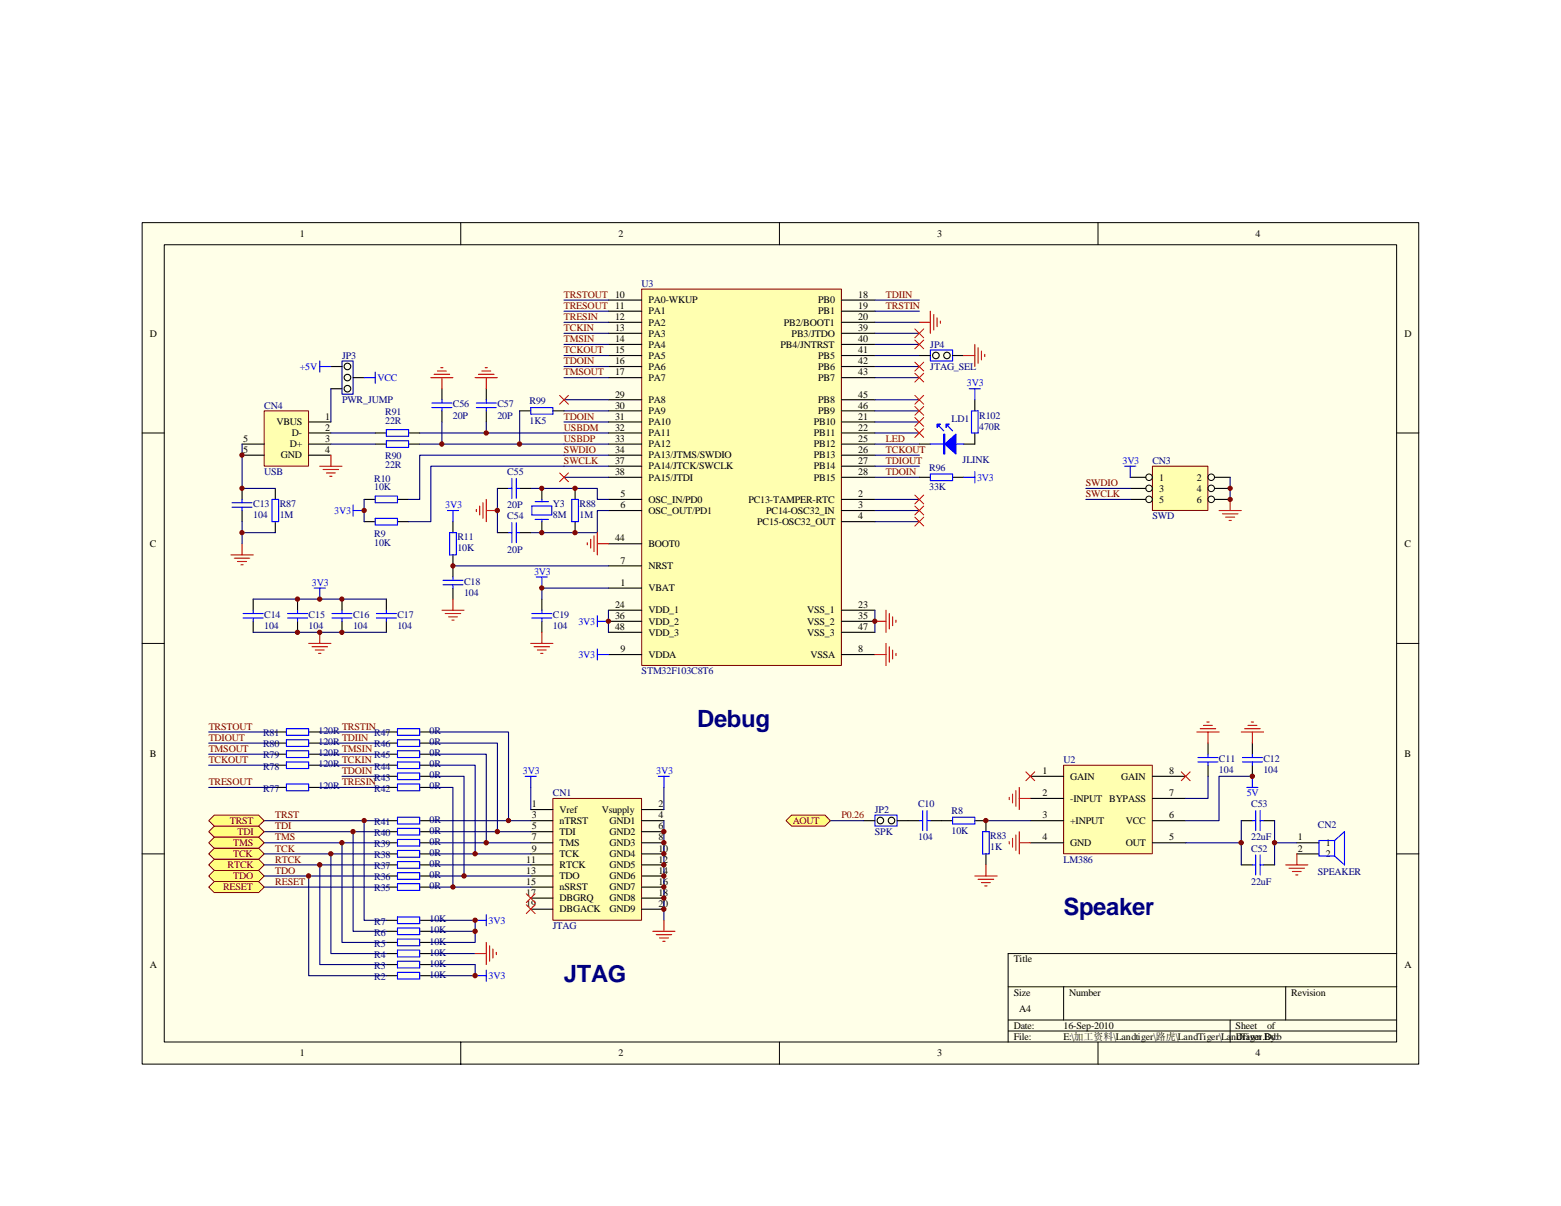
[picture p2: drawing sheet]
<svg xmlns="http://www.w3.org/2000/svg" width="279mm" height="216mm" viewBox="0 0 279 216" stroke-linecap="round" stroke-linejoin="round" font-family="sans-serif">
<path d="M25.4 39.9h228.5v150.6h-228.5z" fill="#ffffe8"/>
<g fill="none" stroke="#000" stroke-width=".18">
<path d="M25.4 39.9h228.5v150.6h-228.5zM82.5 39.9v3.9M139.5 39.9v3.9M196.5 39.9v3.9M29.4 43.8h220.6v142.7h-220.6zM25.4 77.5h4M250 77.5h4M25.4 115.2h4M250 115.2h4M25.4 152.9h4M250 152.9h4M180.4 176.7h69.6"/>
<path d="M190.4 176.7v5.9M230.1 176.7v5.9M250 170.7h-69.6v15.9M82.5 186.6v3.9M139.5 186.6v3.9M180.4 182.6h69.6M180.4 184.6h69.6M196.5 186.6v3.9M220.2 182.6v4"/>
</g>
<path d="M114.9 51.8h35.7v67.3h-35.7z" fill="#ffffb0"/>
<path d="M114.9 51.8h35.7v67.3h-35.7z" fill="none" stroke="#800000" stroke-width=".18"/>
<g fill="none" stroke="#000" stroke-width=".2">
<path d="M108.9 53.7h6M108.9 55.7h6M108.9 57.7h6M108.9 59.7h6M150.6 53.7h6M150.6 55.7h6M150.6 57.7h6M150.6 59.7h6M67.2 77.5h2M67.2 79.5h2M73.1 77.5h2M73.1 79.5h2"/>
<path d="M108.9 61.7h6M108.9 63.6h6M108.9 65.6h6M108.9 67.6h6M108.9 71.6h6M108.9 73.6h6M108.9 75.5h6M108.9 77.5h6M108.9 79.5h6M150.6 61.7h6M150.6 63.6h6M150.6 65.6h6"/>
<path d="M150.6 67.6h6M150.6 71.6h6M150.6 73.6h6M150.6 75.5h6M150.6 77.5h6M150.6 79.5h6M81.1 93.4v2M81.1 99.3v4M89 87.4h2M89 95.4h2M93 87.4h2M93 95.4h2"/>
<path d="M97 87.4v2M97 93.4v2M102.9 87.4v2M102.9 93.4v2M108.9 97.3h6M108.9 89.4h6M108.9 91.4h6M108.9 81.5h6M108.9 83.5h6M108.9 85.4h6M150.6 89.4h6M150.6 91.4h6"/>
<path d="M150.6 81.5h6M150.6 83.5h6M150.6 85.4h6M150.6 93.4h6M45.3 107.3v1.9M45.3 111.2v2M53.3 107.3v1.9M53.3 111.2v2M61.2 107.3v1.9M61.2 111.2v2M69.2 107.3v1.9M69.2 111.2v2"/>
<path d="M81.1 105.3v2M97 107.3v1.9M97 111.2v2M108.9 101.3h6M108.9 105.3h6M108.9 109.2h6M108.9 111.2h6M108.9 113.2h6M108.9 117.2h6M150.6 109.2h6M150.6 111.2h6M150.6 113.2h6"/>
<path d="M150.6 117.2h6"/>
</g>
<g fill="none" stroke="#f00" stroke-width=".2">
<path d="M164.6 57.7h1.9M166.5 55.7v4M167.1 56.3v2.8M167.7 56.9v1.6M168.3 57.5v.4M85.3 91.2v.4M85.9 90.6v1.6M86.4 90v2.8M87 91.4h2M87 89.4v4M105.1 97.2v.3M105.7 96.5v1.6"/>
<path d="M106.3 95.9v2.8M106.9 97.3h2M106.9 95.4v3.9M55.2 115.2h4M55.8 115.8h2.8M56.4 116.4h1.6M57 117h.4M57.2 113.2v2M79.1 109.2h4M79.7 109.8h2.8M80.3 110.4h1.6M80.9 111h.4"/>
<path d="M81.1 107.3v1.9M95 115.2h4M95.6 115.8h2.8M96.2 116.4h1.6M96.8 117h.4M97 113.2v2M156.6 111.2h2M156.6 117.2h2M158.6 109.2v4M158.6 115.2v3.9M159.2 109.8v2.8M159.2 115.8v2.8"/>
<path d="M159.8 110.4v1.6M159.8 116.4v1.6M160.4 111v.4M160.4 117v.4"/>
</g>
<g fill="none" stroke="#000080" stroke-width=".2">
<path d="M100.9 57.7h8M100.9 59.7h8M100.9 55.7h8M100.9 53.7h8M156.6 57.7h8M156.6 59.7h8M156.6 55.7h8M156.6 53.7h8M100.9 61.7h8M100.9 63.6h8M100.9 65.6h8M100.9 67.6h8"/>
<path d="M100.9 71.6h8M100.9 73.6h8M100.9 75.5h8M100.9 77.5h8M100.9 79.5h8M156.6 61.7h8M156.6 63.6h8M156.6 65.6h8M156.6 67.6h8M156.6 71.6h8M156.6 73.6h8M156.6 75.5h8"/>
<path d="M156.6 77.5h8M156.6 79.5h8M89 87.4v8M95 87.4h11.9v2h2M100.9 81.5h8M100.9 83.5h8M100.9 85.4h8M108.9 91.4h-2v4h-11.9M156.6 81.5h8M156.6 83.5h8M156.6 85.4h8M45.3 107.3h23.9"/>
<path d="M45.3 113.2h23.9M81.1 101.3h27.8M108.9 105.3h-11.9v2M108.9 109.2v4M156.6 109.2v4"/>
</g>
<g fill="none" stroke="#00f" stroke-width=".2">
<path d="M69.2 76.9h3.9v1.2h-3.9zM69.2 78.9h3.9v1.2h-3.9zM80.1 91.4h2M80.5 95.4h1.2v3.9h-1.2zM81.1 91.4v2M91 87.4h.6M91 95.4h.6M91.6 85.6v3.6M91.6 93.6v3.6M92.4 87.4h.6M92.4 95.4h.6M92.4 85.6v3.6"/>
<path d="M92.4 93.6v3.6M95.2 90.6h3.6v1.6h-3.6zM95.8 89.8h2.4M95.8 93h2.4M97 89.4v.4M97 93v.4M102.3 89.4h1.2v4h-1.2zM43.5 110.6h3.6M43.5 109.8h3.6M45.3 109.2v.6M45.3 110.6v.6M51.5 110.6h3.6"/>
<path d="M51.5 109.8h3.6M53.3 109.2v.6M53.3 110.6v.6M56.2 105.3h2M57.2 105.3v2M59.4 110.6h3.6M59.4 109.8h3.6M61.2 109.2v.6M61.2 110.6v.6M67.4 110.6h3.6M67.4 109.8h3.6M69.2 109.2v.6"/>
<path d="M69.2 110.6v.6M79.3 104.7h3.6M79.3 103.9h3.6M81.1 103.3v.6M81.1 104.7v.6M95.2 110.6h3.6M95.2 109.8h3.6M96 103.3h2M97 103.3v2M97 109.2v.6M97 110.6v.6M106.9 111.2h2"/>
<path d="M106.9 117.2h2M106.9 110.2v2M106.9 116.2v2"/>
</g>
<path d="M47.3 73.6h7.9v9.8h-7.9z" fill="#ffffb0"/>
<path d="M47.3 73.6h7.9v9.8h-7.9z" fill="none" stroke="#800000" stroke-width=".18"/>
<g fill="none" stroke="#000" stroke-width=".2">
<path d="M43.3 79.5h4M55.2 75.5h4M55.2 77.5h4M55.2 79.5h4M79.1 69.6v2M79.1 73.6v1.9M87 69.6v2M87 73.6v1.9M93 73.6h2M99 73.6h1.9M164.6 79.5h1.9M174.5 77.5v2h-2"/>
<path d="M174.5 71.6v2M43.3 81.5h4M43.3 87.4v2M43.3 91.4v2M49.3 87.4v2M49.3 93.4v2M55.2 81.5h4"/>
</g>
<g fill="none" stroke="#00f" stroke-width=".2">
<path d="M77.3 73h3.6M77.3 72.2h3.6M79.1 71.6v.6M79.1 73v.6M85.3 73h3.5M85.3 72.2h3.5M87 71.6v.6M87 73v.6M95 73h4v1.1h-4zM166.5 79.5h6M168.1 76.3l.8 .8M169.7 76.3l.8 .8"/>
<path d="M173.5 69.6h2M173.9 73.6h1.2v3.9h-1.2zM174.5 69.6v2M41.5 90.8h3.6M41.5 90h3.6M43.3 89.4v.6M43.3 90.8v.6M48.7 89.4h1.2v4h-1.2z"/>
</g>
<g fill="none" stroke="#f00" stroke-width=".2">
<path d="M77.1 67.6h4M77.7 67h2.8M78.3 66.4h1.6M78.9 65.8h.4M79.1 67.6v2M85 67.6h4M85.6 67h2.8M86.3 66.4h1.5M86.8 65.8h.4M87 67.6v2M41.3 99.3h4M41.9 99.9h2.8"/>
<path d="M43.3 97.3v2M57.2 83.5h4M57.8 84.1h2.8M58.4 84.7h1.6M59 85.3h.4M59.2 81.5v2M42.5 100.5h1.6M43.1 101.1h.4"/>
</g>
<path d="M43.3 79.5v7.9h6M59.2 77.5h8M59.2 79.5h8M75.1 77.5h25.8M75.1 79.5h25.8M79.1 75.5v4M87 75.5v2M93 73.6v5.9M43.3 93.4v3.9M43.3 95.4h6" fill="none" stroke="#000080" stroke-width=".2"/>
<g fill="#00f" stroke="#00f" stroke-width=".2">
<path d="M169.1 79.5l2-1.8v3.6z"/>
<path d="M167.7 75.9h.6l-.6 .6z"/>
<path d="M169.3 75.9h.6l-.6 .6z"/>
<path d="M168.9 77.7h.2v3.6h-.2z" fill-rule="evenodd"/>
</g>
<g fill="#ffffe8" stroke="#000" stroke-width=".2">
<circle cx="167.5" cy="63.6" r=".59"/>
<circle cx="169.5" cy="63.6" r=".58"/>
</g>
<path d="M57.2 65.6h2M57.2 64.6v2M65.2 67.6h2M67.2 66.6v2M166.5 62.7h4v1.9h-4zM63.2 90.4v2M63.2 91.4h2M67.2 88.8h3.9v1.2h-3.9zM67.2 92.8h3.9v1.2h-3.9zM166.5 84.9h4v1.1h-4zM172.5 85.4h2M174.5 84.5v1.9" fill="none" stroke="#00f" stroke-width=".2"/>
<g fill="none" stroke="#000" stroke-width=".2">
<path d="M59.2 65.6h2M59.2 69.6h2M63.2 67.6h2M164.6 63.6h1.9M170.5 63.6h2M65.2 89.4h2M65.2 93.4h2M71.1 89.4h2M71.1 93.4h2M164.6 85.4h1.9M170.5 85.4h2"/>
<circle cx="62.2" cy="65.6" r=".59"/>
<circle cx="62.2" cy="67.6" r=".59"/>
<circle cx="62.2" cy="69.6" r=".59"/>
</g>
<path d="M172.5 63.6h2M174.5 61.7v3.9M175.1 62.3v2.7M175.7 62.8v1.6M176.3 63.4v.4" fill="none" stroke="#f00" stroke-width=".2"/>
<path d="M61.2 64.6h2v6h-2z" fill="none" stroke="#0000bf" stroke-width=".2"/>
<path d="M59.2 69.6v5.9M65.2 89.4v4M100.9 81.5h-25.8v7.9h-2M100.9 83.5h-23.8v9.9h-4M156.6 89.4h8M156.6 91.4h8M156.6 93.4h8" fill="none" stroke="#000080" stroke-width=".2"/>
<g fill="none" stroke="#f00" stroke-width=".18">
<path d="M163.7 58.9l1.6 1.6M165.3 58.9l-1.6 1.6M100.2 70.8l1.5 1.6M101.7 70.8l-1.5 1.6M163.7 60.9l1.6 1.5M163.7 64.8l1.6 1.6M163.7 66.8l1.6 1.6M163.7 70.8l1.6 1.6M163.7 72.8l1.6 1.5M163.7 74.7l1.6 1.6M163.7 76.7l1.6 1.6M165.3 60.9l-1.6 1.5"/>
<path d="M165.3 64.8l-1.6 1.6M165.3 66.8l-1.6 1.6M165.3 70.8l-1.6 1.6M165.3 72.8l-1.6 1.5M165.3 74.7l-1.6 1.6M165.3 76.7l-1.6 1.6M100.2 84.7l1.5 1.5M101.7 84.7l-1.5 1.5M163.7 88.6l1.6 1.6M163.7 90.6l1.6 1.6M163.7 92.6l1.6 1.6M165.3 88.6l-1.6 1.6"/>
<path d="M165.3 90.6l-1.6 1.6M165.3 92.6l-1.6 1.6"/>
</g>
<path d="M99 143h15.8v21.7h-15.8z" fill="#ffffb0"/>
<path d="M99 142.9h15.8v21.8h-15.8z" fill="none" stroke="#800000" stroke-width=".18"/>
<g fill="none" stroke="#000" stroke-width=".2">
<path d="M49.3 133h2M49.3 135h2M49.3 137h2M49.3 131h2M55.2 133h2M55.2 135h2M55.2 137h2M55.2 131h2M49.3 141h2M55.2 141h2M69.2 146.9h1.9M69.2 148.9h1.9"/>
<path d="M69.2 150.9h1.9M69.2 152.9h1.9M69.2 154.8h1.9M69.2 156.8h1.9M69.2 158.8h1.9M75.1 146.9h2M75.1 148.9h2M75.1 150.9h2M75.1 152.9h2M75.1 154.8h2M75.1 156.8h2M75.1 158.8h2"/>
<path d="M95 144.9h4M95 146.9h4M95 148.9h4M95 150.9h4M95 152.9h4M95 154.8h4M95 156.8h4M95 158.8h4M114.9 144.9h3.9M114.9 146.9h3.9M114.9 148.9h3.9M114.9 150.9h3.9"/>
<path d="M114.9 152.9h3.9M114.9 154.8h3.9M114.9 156.8h3.9M114.9 158.8h3.9M69.2 164.8h1.9M69.2 166.7h1.9M69.2 168.7h1.9M69.2 170.7h1.9M69.2 172.7h1.9M69.2 174.7h1.9M75.1 164.8h2M75.1 166.7h2"/>
<path d="M75.1 168.7h2M75.1 170.7h2M75.1 172.7h2M75.1 174.7h2M95 160.8h4M95 162.8h4M114.9 160.8h3.9M114.9 162.8h3.9"/>
</g>
<g fill="none" stroke="#00f" stroke-width=".2">
<path d="M51.3 132.4h3.9v1.2h-3.9zM51.3 134.4h3.9v1.2h-3.9zM51.3 136.4h3.9v1.2h-3.9zM51.3 130.5h3.9v1.1h-3.9zM94 139h2M95 139v2M117.8 139h2M118.8 139v2M51.3 140.4h3.9v1.2h-3.9zM71.1 146.3h4v1.2h-4zM71.1 148.3h4v1.2h-4zM71.1 150.3h4v1.2h-4z"/>
<path d="M71.1 152.3h4v1.2h-4zM71.1 154.2h4v1.2h-4zM71.1 156.2h4v1.2h-4zM71.1 158.2h4v1.2h-4zM71.1 164.1h4v1.3h-4zM71.1 166.1h4v1.2h-4zM71.1 168.1h4v1.2h-4zM71.1 170.1h4v1.2h-4zM71.1 172.1h4v1.2h-4zM71.1 174.1h4v1.2h-4zM85 164.8h2M85 174.7h2"/>
<path d="M87 163.8v1.9M87 173.7v2"/>
</g>
<g fill="none" stroke="#000080" stroke-width=".2">
<path d="M37.4 137h11.9M37.4 135h11.9M37.4 133h11.9M37.4 131h11.9M37.4 141h11.9M47.3 146.9h21.9M47.3 148.9h21.9M47.3 150.9h21.9M47.3 152.9h21.9M47.3 154.8h21.9M47.3 156.8h21.9M47.3 158.8h21.9"/>
<path d="M55.2 156.8v17.9h14M57.2 154.8v17.9h12M59.2 152.9v17.8h10M61.2 150.9v17.8h8M63.2 148.9v17.8h6M65.2 146.9v17.9h4M95 141v3.9M118.8 141v3.9M77.1 164.8h7.9v3.9h-7.9M77.1 172.7h7.9v2h-7.9M77.1 166.7h7.9M77.1 170.7h7.9"/>
</g>
<path d="M85 170.7h2M87 168.7v4M87.6 169.3v2.8M88.2 169.9v1.6M88.8 170.5v.4M116.8 166.7h4M117.5 167.3h2.7M118 167.9h1.6M118.6 168.5h.4M118.8 164.8v1.9" fill="none" stroke="#f00" stroke-width=".2"/>
<g fill="#ffff80" stroke="#800000" stroke-width=".18">
<path d="M37.4 148.9l1-1h7.9l1 1-1 1h-7.9z" fill-rule="evenodd"/>
<path d="M37.4 150.9l1-1h7.9l1 1-1 1h-7.9z" fill-rule="evenodd"/>
<path d="M37.4 152.9l1-1h7.9l1 1-1 .9h-7.9z" fill-rule="evenodd"/>
<path d="M37.4 154.8l1-1h7.9l1 1-1 1h-7.9z" fill-rule="evenodd"/>
<path d="M37.4 156.8l1-1h7.9l1 1-1 1h-7.9z" fill-rule="evenodd"/>
<path d="M37.4 158.8l1-1h7.9l1 1-1 1h-7.9z" fill-rule="evenodd"/>
<path d="M37.4 146.9l1-1h7.9l1 1-1 1h-7.9z" fill-rule="evenodd"/>
</g>
<path d="M69.2 131h1.9M69.2 133h1.9M69.2 135h1.9M69.2 137h1.9M69.2 139h1.9M75.1 131h2M75.1 133h2M75.1 135h2M75.1 137h2M75.1 139h2M69.2 141h1.9M75.1 141h2" fill="none" stroke="#000" stroke-width=".2"/>
<path d="M71.1 130.5h4v1.1h-4zM71.1 132.4h4v1.2h-4zM71.1 134.4h4v1.2h-4zM71.1 136.4h4v1.2h-4zM71.1 138.4h4v1.2h-4zM71.1 140.4h4v1.2h-4z" fill="none" stroke="#00f" stroke-width=".2"/>
<g fill="none" stroke="#000080" stroke-width=".2">
<path d="M57.2 131h12M57.2 133h12M57.2 135h12M57.2 137h12M61.2 139h8M77.1 139h6v17.8M77.1 137h7.9v15.9M77.1 135h9.9v15.9M77.1 133h11.9v15.9M77.1 131h13.9v15.9M57.2 141h12M77.1 148.9h17.9"/>
<path d="M77.1 150.9h17.9M77.1 152.9h17.9M77.1 154.8h17.9M77.1 156.8h17.9M77.1 158.8h17.9M77.1 141h4v17.8M77.1 146.9h17.9M118.8 146.9v17.9"/>
</g>
<path d="M94.2 160l1.6 1.6M95.8 160l-1.6 1.6M94.2 162l1.6 1.6M95.8 162l-1.6 1.6" fill="none" stroke="#f00" stroke-width=".18"/>
<path d="M206.3 83.5h9.9v7.9h-9.9z" fill="#ffffb0"/>
<path d="M206.3 83.5h9.9v7.9h-9.9z" fill="none" stroke="#800000" stroke-width=".18"/>
<g fill="none" stroke="#000" stroke-width=".18">
<circle cx="205.7" cy="85.4" r=".58"/>
<circle cx="205.7" cy="87.4" r=".58"/>
<circle cx="205.7" cy="89.4" r=".58"/>
<circle cx="216.8" cy="89.4" r=".58"/>
<circle cx="216.8" cy="87.4" r=".58"/>
<circle cx="216.8" cy="85.4" r=".58"/>
</g>
<path d="M202.3 85.4h2.8M202.3 87.4h2.8M202.3 89.4h2.8M217.4 85.4h2.8M217.4 87.4h2.8M217.4 89.4h2.8" fill="none" stroke="#000" stroke-width=".2"/>
<path d="M201.3 83.5h2M202.3 83.5v1.9" fill="none" stroke="#00f" stroke-width=".2"/>
<path d="M194.4 87.4h7.9M194.4 89.4h7.9M220.2 85.4v4" fill="none" stroke="#000080" stroke-width=".2"/>
<path d="M218.2 91.4h4M218.8 92h2.8M219.4 92.6h1.6M220 93.2h.4M220.2 89.4v2" fill="none" stroke="#f00" stroke-width=".2"/>
<g fill="#800000" stroke="#800000" stroke-width=".18">
<circle cx="65.2" cy="146.9" r=".38"/>
<circle cx="63.2" cy="148.9" r=".39"/>
<circle cx="61.2" cy="150.9" r=".39"/>
<circle cx="59.2" cy="152.8" r=".39"/>
<circle cx="57.2" cy="154.8" r=".39"/>
<circle cx="83.1" cy="156.8" r=".39"/>
<circle cx="55.2" cy="156.8" r=".39"/>
<circle cx="85" cy="164.7" r=".39"/>
<circle cx="85" cy="166.7" r=".39"/>
<circle cx="85" cy="174.7" r=".39"/>
<circle cx="81.1" cy="158.8" r=".38"/>
<circle cx="85" cy="152.8" r=".39"/>
<circle cx="87" cy="150.9" r=".39"/>
<circle cx="89" cy="148.9" r=".39"/>
<circle cx="91" cy="146.9" r=".39"/>
</g>
<path d="M190.4 137h15.8v15.8h-15.8z" fill="#ffffb0"/>
<path d="M190.4 137h15.8v15.8h-15.8z" fill="none" stroke="#800000" stroke-width=".18"/>
<g fill="none" stroke="#000" stroke-width=".2">
<path d="M184.4 139h6M206.3 139h5.9M216.2 133v2M216.2 137v2M162.6 146.9h2M166.5 146.9h4M174.5 146.9h2v2M176.5 152.9v1.9M184.4 142.9h6M184.4 146.9h6M184.4 150.9h6M206.3 142.9h5.9"/>
<path d="M206.3 146.9h5.9M206.3 150.9h5.9"/>
</g>
<path d="M214.4 135.6h3.6M214.4 136.4h3.6M216.2 135v.6M216.2 136.4v.6M224.2 139v2M164.6 146.9h.5M165.1 145.1v3.6M165.9 146.9h.6M165.9 145.1v3.6M170.5 146.3h4v1.2h-4zM175.9 148.9h1.2v4h-1.2zM223.2 141h2" fill="none" stroke="#00f" stroke-width=".2"/>
<g fill="none" stroke="#f00" stroke-width=".2">
<path d="M214.2 131h4M214.8 130.5h2.8M215.4 129.9h1.6M216 129.3h.4M216.2 131v2M174.5 156.8h4M175.1 157.4h2.8M175.7 158h1.6M176.3 158.6h.4M176.5 154.8v2M180.6 150.7v.4M180.6 142.7v.5"/>
<path d="M181.2 150.1v1.6M181.2 142.2v1.5M181.8 149.5v2.8M181.8 141.6v2.7M182.4 150.9h2M182.4 148.9v4M182.4 142.9h2M182.4 141v3.9"/>
</g>
<path d="M183.6 138.2l1.6 1.6M185.2 138.2l-1.6 1.6M211.4 138.2l1.6 1.6M213 138.2l-1.6 1.6" fill="none" stroke="#f00" stroke-width=".18"/>
<path d="M176.5 146.9h7.9" fill="none" stroke="#000080" stroke-width=".2"/>
<g fill="#ffffe8" stroke="#000" stroke-width=".2">
<circle cx="159.6" cy="146.9" r=".59"/>
<circle cx="157.6" cy="146.9" r=".59"/>
</g>
<path d="M156.6 145.9h4v2h-4z" fill="none" stroke="#00f" stroke-width=".2"/>
<path d="M154.6 146.9h2M160.6 146.9h2" fill="none" stroke="#000" stroke-width=".2"/>
<path d="M148.6 146.9h6" fill="none" stroke="#000080" stroke-width=".2"/>
<path d="M140.7 146.9l1-1h6l.9 1-.9 1h-6z" fill-rule="evenodd" fill="#ffff80" stroke="#800000" stroke-width=".18"/>
<path d="M224.2 133v2M224.2 137v2M222.2 154.8h2M222.2 146.9h2M226.1 154.8h2M226.1 146.9h2M232.1 150.9h4M232.1 152.9h4" fill="none" stroke="#000" stroke-width=".2"/>
<g fill="none" stroke="#00f" stroke-width=".2">
<path d="M222.4 135.6h3.6M222.4 136.4h3.6M224.2 135v.6M224.2 136.4v.6M224.2 154.8h.6M224.2 146.9h.6M224.8 145.1v3.6M224.8 153.1v3.5M225.6 154.8h.5M225.6 145.1v3.6M225.6 153.1v3.5M225.6 146.9h.5"/>
<path d="M238.9 150.5l1.7-1.6v5.9l-1.7-1.6M238.9 150.5h-2.8v2.7h2.8M238.9 150.5v2.7"/>
</g>
<path d="M222.2 131h3.9M222.8 130.5h2.8M223.4 129.9h1.6M224 129.3h.3M224.2 131v2M230.1 154.8h4M230.7 155.4h2.8M231.3 156h1.6M231.9 156.6h.4M232.1 152.9v1.9" fill="none" stroke="#f00" stroke-width=".2"/>
<path d="M216.2 139v3.9h-4M224.2 139h-6v7.9h-6M212.2 150.9h10M222.2 146.9v7.9M228.1 146.9v7.9M228.1 150.9h4" fill="none" stroke="#000080" stroke-width=".2"/>
<g fill="#800000" stroke="#800000" stroke-width=".18">
<circle cx="222.2" cy="150.9" r=".39"/>
<circle cx="228.1" cy="150.9" r=".39"/>
<circle cx="89" cy="91.4" r=".39"/>
<circle cx="57.2" cy="107.2" r=".39"/>
<circle cx="57.2" cy="113.2" r=".39"/>
<circle cx="97" cy="105.3" r=".38"/>
<circle cx="93" cy="79.5" r=".39"/>
<circle cx="79.1" cy="79.5" r=".39"/>
<circle cx="87" cy="77.5" r=".39"/>
<circle cx="43.3" cy="95.4" r=".38"/>
<circle cx="65.2" cy="91.4" r=".39"/>
<circle cx="43.3" cy="81.5" r=".38"/>
<circle cx="43.3" cy="87.4" r=".38"/>
<circle cx="97" cy="95.4" r=".38"/>
<circle cx="97" cy="87.4" r=".38"/>
<circle cx="102.9" cy="95.4" r=".39"/>
<circle cx="102.9" cy="87.4" r=".39"/>
<circle cx="81.1" cy="101.3" r=".38"/>
<circle cx="53.2" cy="107.2" r=".39"/>
<circle cx="53.2" cy="113.2" r=".39"/>
<circle cx="61.2" cy="107.2" r=".38"/>
<circle cx="61.2" cy="113.2" r=".38"/>
<circle cx="118.8" cy="148.9" r=".39"/>
<circle cx="118.8" cy="150.9" r=".39"/>
<circle cx="118.8" cy="152.8" r=".39"/>
<circle cx="118.8" cy="154.8" r=".39"/>
<circle cx="118.8" cy="156.8" r=".39"/>
<circle cx="118.8" cy="158.8" r=".39"/>
<circle cx="118.8" cy="160.8" r=".39"/>
<circle cx="118.8" cy="162.8" r=".39"/>
<circle cx="108.9" cy="111.2" r=".39"/>
<circle cx="156.6" cy="111.2" r=".39"/>
<circle cx="176.5" cy="146.9" r=".39"/>
<circle cx="220.2" cy="87.4" r=".38"/>
<circle cx="220.2" cy="89.4" r=".38"/>
<circle cx="224.1" cy="139" r=".39"/>
</g>
<g font-size="4.3" fill="#000080">
<text x="124.8" y="130.2">Debug</text>
<text x="190.4" y="163.9">Speaker</text>
<text x="100.9" y="175.8">JTAG</text>
</g>
<g font-size="1.8">
<text x="53.7" y="42.4">1</text>
<text x="110.7" y="42.4">2</text>
<text x="167.7" y="42.4">3</text>
<text x="224.7" y="42.4">4</text>
<text x="110.1" y="53.3">10</text>
<text x="153.6" y="53.3">18</text>
<text x="110.1" y="55.3">11</text>
<text x="110.1" y="57.3">12</text>
<text x="110.1" y="59.3">13</text>
<text x="116.1" y="54.3">PA0-WKUP</text>
<text x="116.1" y="56.3">PA1</text>
<text x="116.1" y="58.3">PA2</text>
<text x="140.3" y="58.3">PB2/BOOT1</text>
<text x="146.5" y="54.3">PB0</text>
<text x="146.5" y="56.3">PB1</text>
<text x="153.6" y="55.3">19</text>
<text x="153.6" y="57.3">20</text>
<text x="153.6" y="59.3">39</text>
<text x="26.8" y="60.3">D</text>
<text x="110.1" y="61.2">14</text>
<text x="110.1" y="63.2">15</text>
<text x="110.1" y="65.2">16</text>
<text x="116.1" y="60.3">PA3</text>
<text x="116.1" y="62.2">PA4</text>
<text x="116.1" y="64.2">PA5</text>
<text x="139.7" y="62.2">PB4/JNTRST</text>
<text x="141.7" y="60.3">PB3/JTDO</text>
<text x="146.5" y="64.2">PB5</text>
<text x="153.6" y="63.2">41</text>
<text x="153.6" y="65.2">42</text>
<text x="153.6" y="61.2">40</text>
<text x="251.4" y="60.3">D</text>
<text x="110.1" y="67.2">17</text>
<text x="110.1" y="71.2">29</text>
<text x="116.1" y="66.2">PA6</text>
<text x="116.1" y="68.2">PA7</text>
<text x="146.5" y="66.2">PB6</text>
<text x="146.5" y="68.2">PB7</text>
<text x="153.6" y="67.2">43</text>
<text x="153.6" y="71.2">45</text>
<text x="49.5" y="76.1">VBUS</text>
<text x="58.2" y="77.1">2</text>
<text x="58.2" y="75.1">1</text>
<text x="110.1" y="73.1">30</text>
<text x="110.1" y="75.1">31</text>
<text x="110.1" y="77.1">32</text>
<text x="116.1" y="72.1">PA8</text>
<text x="116.1" y="74.1">PA9</text>
<text x="116.1" y="76.1">PA10</text>
<text x="145.7" y="76.1">PB10</text>
<text x="146.5" y="72.1">PB8</text>
<text x="146.5" y="74.1">PB9</text>
<text x="153.6" y="73.1">46</text>
<text x="153.6" y="75.1">21</text>
<text x="153.6" y="77.1">22</text>
<text x="43.5" y="79.1">5</text>
<text x="43.5" y="81.1">5</text>
<text x="50.3" y="82.1">GND</text>
<text x="51.9" y="80.1">D+</text>
<text x="52.3" y="78.1">D-</text>
<text x="58.2" y="79.1">3</text>
<text x="58.2" y="81.1">4</text>
<text x="110.1" y="79.1">33</text>
<text x="110.1" y="81.1">34</text>
<text x="110.1" y="83.1">37</text>
<text x="116.1" y="78.1">PA11</text>
<text x="116.1" y="80.1">PA12</text>
<text x="116.1" y="82.1">PA13/JTMS/SWDIO</text>
<text x="145.7" y="78.1">PB11</text>
<text x="145.7" y="80.1">PB12</text>
<text x="145.7" y="82.1">PB13</text>
<text x="153.6" y="79.1">25</text>
<text x="153.6" y="81.1">26</text>
<text x="153.6" y="83.1">27</text>
<text x="110.1" y="85">38</text>
<text x="111.1" y="89">5</text>
<text x="116.1" y="90">OSC_IN/PD0</text>
<text x="116.1" y="84">PA14/JTCK/SWCLK</text>
<text x="116.1" y="86">PA15/JTDI</text>
<text x="133.9" y="90">PC13-TAMPER-RTC</text>
<text x="145.7" y="84">PB14</text>
<text x="145.7" y="86">PB15</text>
<text x="153.6" y="89">2</text>
<text x="153.6" y="85">28</text>
<text x="207.5" y="86">1</text>
<text x="207.5" y="88">3</text>
<text x="207.5" y="90">5</text>
<text x="214.2" y="86">2</text>
<text x="214.2" y="88">4</text>
<text x="214.2" y="90">6</text>
<text x="111.1" y="91">6</text>
<text x="116.1" y="92">OSC_OUT/PD1</text>
<text x="135.5" y="94">PC15-OSC32_OUT</text>
<text x="137.1" y="92">PC14-OSC32_IN</text>
<text x="153.6" y="91">3</text>
<text x="153.6" y="93">4</text>
<text x="26.8" y="97.9">C</text>
<text x="110.1" y="96.9">44</text>
<text x="111.1" y="100.9">7</text>
<text x="116.1" y="97.9">BOOT0</text>
<text x="116.1" y="101.9">NRST</text>
<text x="251.4" y="97.9">C</text>
<text x="111.1" y="104.9">1</text>
<text x="116.1" y="105.9">VBAT</text>
<text x="110.1" y="108.8">24</text>
<text x="110.1" y="110.8">36</text>
<text x="110.1" y="112.8">48</text>
<text x="116.1" y="109.8">VDD_1</text>
<text x="116.1" y="111.8">VDD_2</text>
<text x="116.1" y="113.8">VDD_3</text>
<text x="144.5" y="109.8">VSS_1</text>
<text x="144.5" y="111.8">VSS_2</text>
<text x="144.5" y="113.8">VSS_3</text>
<text x="153.6" y="108.8">23</text>
<text x="153.6" y="110.8">35</text>
<text x="153.6" y="112.8">47</text>
<text x="111.1" y="116.8">9</text>
<text x="116.1" y="117.8">VDDA</text>
<text x="145.1" y="117.8">VSSA</text>
<text x="153.6" y="116.8">8</text>
<text x="26.8" y="135.6">B</text>
<text x="251.4" y="135.6">B</text>
<text x="186.6" y="138.6">1</text>
<text x="186.6" y="142.5">2</text>
<text x="191.6" y="139.6">GAIN</text>
<text x="191.6" y="143.5">-INPUT</text>
<text x="198.5" y="143.5">BYPASS</text>
<text x="200.7" y="139.6">GAIN</text>
<text x="209.3" y="142.5">7</text>
<text x="209.3" y="138.6">8</text>
<text x="95.2" y="144.5">1</text>
<text x="95.2" y="146.5">3</text>
<text x="95.2" y="148.5">5</text>
<text x="100.2" y="145.5">Vref</text>
<text x="100.2" y="147.5">nTRST</text>
<text x="100.2" y="149.5">TDI</text>
<text x="107.7" y="145.5">Vsupply</text>
<text x="109.1" y="147.5">GND1</text>
<text x="109.1" y="149.5">GND2</text>
<text x="117.8" y="144.5">2</text>
<text x="117.8" y="146.5">4</text>
<text x="117.8" y="148.5">6</text>
<text x="186.6" y="146.5">3</text>
<text x="191.6" y="147.5">+INPUT</text>
<text x="201.5" y="147.5">VCC</text>
<text x="209.3" y="146.5">6</text>
<text x="94.2" y="154.4">11</text>
<text x="95.2" y="150.5">7</text>
<text x="95.2" y="152.4">9</text>
<text x="100.2" y="151.4">TMS</text>
<text x="100.2" y="153.4">TCK</text>
<text x="100.2" y="155.4">RTCK</text>
<text x="109.1" y="151.4">GND3</text>
<text x="109.1" y="153.4">GND4</text>
<text x="109.1" y="155.4">GND5</text>
<text x="117.8" y="150.5">8</text>
<text x="117.8" y="152.4">10</text>
<text x="117.8" y="154.4">12</text>
<text x="186.6" y="150.5">4</text>
<text x="191.6" y="151.4">GND</text>
<text x="201.5" y="151.4">OUT</text>
<text x="209.3" y="150.5">5</text>
<text x="232.3" y="150.5">1</text>
<text x="232.3" y="152.4">2</text>
<text x="237.3" y="151.4">1</text>
<text x="237.3" y="153.4">2</text>
<text x="94.2" y="156.4">13</text>
<text x="94.2" y="158.4">15</text>
<text x="94.2" y="160.4">17</text>
<text x="100.2" y="157.4">TDO</text>
<text x="100.2" y="159.4">nSRST</text>
<text x="100.2" y="161.4">DBGRQ</text>
<text x="109.1" y="157.4">GND6</text>
<text x="109.1" y="159.4">GND7</text>
<text x="109.1" y="161.4">GND8</text>
<text x="117.8" y="156.4">14</text>
<text x="117.8" y="158.4">16</text>
<text x="117.8" y="160.4">18</text>
<text x="94.2" y="162.3">19</text>
<text x="100.2" y="163.3">DBGACK</text>
<text x="109.1" y="163.3">GND9</text>
<text x="117.8" y="162.3">20</text>
<text x="26.8" y="173.2">A</text>
<text x="181.4" y="172.3">Title</text>
<text x="251.4" y="173.2">A</text>
<text x="181.4" y="178.2">Size</text>
<text x="191.4" y="178.2">Number</text>
<text x="231.1" y="178.2">Revision</text>
<text x="181.4" y="184.2">Date:</text>
<text x="182.4" y="181.2">A4</text>
<text x="190.4" y="184.2">16-Sep-2010</text>
<text x="221.2" y="184.2">Sheet</text>
<text x="226.8" y="184.2">of</text>
<text x="53.7" y="189.1">1</text>
<text x="110.7" y="189.1">2</text>
<text x="167.7" y="189.1">3</text>
<text x="181.4" y="186.1">File:</text>
<text x="190.4" y="186.1">E:\加工资料\Landtiger\路虎\LandTiger\LandTiger.Ddb</text>
<text x="221.2" y="186.1">Drawn By:</text>
<text x="224.7" y="189.1">4</text>
</g>
<g font-size="1.8" fill="#800000">
<text x="100.9" y="53.3">TRSTOUT</text>
<text x="158.6" y="53.3">TDIIN</text>
<text x="100.9" y="55.3">TRESOUT</text>
<text x="100.9" y="57.3">TRESIN</text>
<text x="100.9" y="59.3">TCKIN</text>
<text x="158.6" y="55.3">TRSTIN</text>
<text x="100.9" y="61.2">TMSIN</text>
<text x="100.9" y="63.2">TCKOUT</text>
<text x="100.9" y="65.2">TDOIN</text>
<text x="100.9" y="67.2">TMSOUT</text>
<text x="100.9" y="75.1">TDOIN</text>
<text x="100.9" y="77.1">USBDM</text>
<text x="100.9" y="79.1">USBDP</text>
<text x="100.9" y="81.1">SWDIO</text>
<text x="100.9" y="83.1">SWCLK</text>
<text x="158.6" y="79.1">LED</text>
<text x="158.6" y="81.1">TCKOUT</text>
<text x="158.6" y="83.1">TDIOUT</text>
<text x="158.6" y="85">TDOIN</text>
<text x="194.4" y="87">SWDIO</text>
<text x="194.4" y="89">SWCLK</text>
<text x="37.4" y="130.6">TRSTOUT</text>
<text x="61.2" y="130.6">TRSTIN</text>
<text x="37.4" y="132.6">TDIOUT</text>
<text x="37.4" y="134.6">TMSOUT</text>
<text x="37.4" y="136.6">TCKOUT</text>
<text x="61.2" y="132.6">TDIIN</text>
<text x="61.2" y="134.6">TMSIN</text>
<text x="61.2" y="136.6">TCKIN</text>
<text x="37.4" y="140.5">TRESOUT</text>
<text x="61.2" y="138.6">TDOIN</text>
<text x="61.2" y="140.5">TRESIN</text>
<text x="41.1" y="147.5">TRST</text>
<text x="42.5" y="149.5">TDI</text>
<text x="49.3" y="146.5">TRST</text>
<text x="49.3" y="148.5">TDI</text>
<text x="141.9" y="147.5">AOUT</text>
<text x="150.6" y="146.5">P0.26</text>
<text x="40.7" y="155.4">RTCK</text>
<text x="41.7" y="151.4">TMS</text>
<text x="41.7" y="153.4">TCK</text>
<text x="49.3" y="150.5">TMS</text>
<text x="49.3" y="152.4">TCK</text>
<text x="49.3" y="154.4">RTCK</text>
<text x="39.9" y="159.4">RESET</text>
<text x="41.7" y="157.4">TDO</text>
<text x="49.3" y="156.4">TDO</text>
<text x="49.3" y="158.4">RESET</text>
</g>
<g font-size="1.8" fill="#000080">
<text x="114.9" y="51.3">U3</text>
<text x="61.2" y="64.2">JP3</text>
<text x="166.5" y="62.2">JP4</text>
<text x="166.5" y="66.2">JTAG_SEL</text>
<text x="47.3" y="73.1">CN4</text>
<text x="61.2" y="72.1">PWR_JUMP</text>
<text x="69" y="74.3">R91</text>
<text x="69" y="75.9">22R</text>
<text x="81.1" y="72.9">C56</text>
<text x="81.1" y="74.9">20P</text>
<text x="89" y="72.9">C57</text>
<text x="89" y="74.9">20P</text>
<text x="94.8" y="72.3">R99</text>
<text x="94.8" y="75.9">1K5</text>
<text x="170.3" y="75.5">LD1</text>
<text x="175.3" y="74.9">R102</text>
<text x="175.3" y="76.9">470R</text>
<text x="69" y="82.3">R90</text>
<text x="69" y="83.8">22R</text>
<text x="172.3" y="82.8">JLINK</text>
<text x="206.3" y="83.1">CN3</text>
<text x="47.3" y="85">USB</text>
<text x="67" y="86.2">R10</text>
<text x="67" y="87.8">10K</text>
<text x="90.8" y="85">C55</text>
<text x="166.3" y="84.2">R96</text>
<text x="166.3" y="87.8">33K</text>
<text x="45.3" y="90.8">C13</text>
<text x="45.3" y="92.8">104</text>
<text x="50.1" y="90.8">R87</text>
<text x="50.1" y="92.8">1M</text>
<text x="90.8" y="91">20P</text>
<text x="90.8" y="93">C54</text>
<text x="99" y="90.8">Y3</text>
<text x="99" y="92.8">8M</text>
<text x="103.7" y="90.8">R88</text>
<text x="103.7" y="92.8">1M</text>
<text x="206.3" y="93">SWD</text>
<text x="67" y="96.1">R9</text>
<text x="67" y="97.7">10K</text>
<text x="81.9" y="96.7">R11</text>
<text x="81.9" y="98.7">10K</text>
<text x="90.8" y="98.9">20P</text>
<text x="83.1" y="104.7">C18</text>
<text x="83.1" y="106.6">104</text>
<text x="47.3" y="110.6">C14</text>
<text x="47.3" y="112.6">104</text>
<text x="55.2" y="110.6">C15</text>
<text x="55.2" y="112.6">104</text>
<text x="63.2" y="110.6">C16</text>
<text x="63.2" y="112.6">104</text>
<text x="71.1" y="110.6">C17</text>
<text x="71.1" y="112.6">104</text>
<text x="99" y="110.6">C19</text>
<text x="99" y="112.6">104</text>
<text x="114.9" y="120.7">STM32F103C8T6</text>
<text x="47.1" y="131.8">R81</text>
<text x="57" y="131.4">120R</text>
<text x="67" y="131.8">R47</text>
<text x="76.9" y="131.4">0R</text>
<text x="47.1" y="133.8">R80</text>
<text x="47.1" y="135.8">R79</text>
<text x="47.1" y="137.8">R78</text>
<text x="57" y="133.4">120R</text>
<text x="57" y="135.4">120R</text>
<text x="57" y="137.4">120R</text>
<text x="67" y="133.8">R46</text>
<text x="67" y="135.8">R45</text>
<text x="67" y="137.8">R44</text>
<text x="76.9" y="133.4">0R</text>
<text x="76.9" y="135.4">0R</text>
<text x="76.9" y="137.4">0R</text>
<text x="190.4" y="136.6">U2</text>
<text x="218.2" y="136.4">C11</text>
<text x="226.1" y="136.4">C12</text>
<text x="47.1" y="141.7">R77</text>
<text x="57" y="141.3">120R</text>
<text x="67" y="139.7">R43</text>
<text x="67" y="141.7">R42</text>
<text x="76.9" y="139.4">0R</text>
<text x="76.9" y="141.3">0R</text>
<text x="99" y="142.5">CN1</text>
<text x="218.2" y="138.4">104</text>
<text x="226.1" y="138.4">104</text>
<text x="67" y="147.7">R41</text>
<text x="67" y="149.7">R40</text>
<text x="76.9" y="147.3">0R</text>
<text x="76.9" y="149.3">0R</text>
<text x="156.6" y="145.5">JP2</text>
<text x="156.6" y="149.5">SPK</text>
<text x="164.3" y="144.5">C10</text>
<text x="170.3" y="145.7">R8</text>
<text x="170.3" y="149.3">10K</text>
<text x="224" y="144.5">C53</text>
<text x="235.9" y="148.3">CN2</text>
<text x="67" y="151.6">R39</text>
<text x="67" y="153.6">R38</text>
<text x="67" y="155.6">R37</text>
<text x="76.9" y="151.3">0R</text>
<text x="76.9" y="153.2">0R</text>
<text x="76.9" y="155.2">0R</text>
<text x="164.3" y="150.5">104</text>
<text x="177.2" y="150.3">R83</text>
<text x="177.2" y="152.3">1K</text>
<text x="190.4" y="154.4">LM386</text>
<text x="224" y="152.4">C52</text>
<text x="224" y="150.5">22uF</text>
<text x="67" y="157.6">R36</text>
<text x="67" y="159.6">R35</text>
<text x="76.9" y="157.2">0R</text>
<text x="76.9" y="159.2">0R</text>
<text x="224" y="158.4">22uF</text>
<text x="235.9" y="156.6">SPEAKER</text>
<text x="67" y="165.5">R7</text>
<text x="67" y="167.5">R6</text>
<text x="76.9" y="165.1">10K</text>
<text x="76.9" y="167.1">10K</text>
<text x="99" y="166.3">JTAG</text>
<text x="67" y="169.5">R5</text>
<text x="67" y="171.5">R4</text>
<text x="67" y="173.5">R3</text>
<text x="76.9" y="169.1">10K</text>
<text x="76.9" y="171.1">10K</text>
<text x="76.9" y="173.1">10K</text>
<text x="67" y="175.4">R2</text>
<text x="76.9" y="175">10K</text>
</g>
<g font-size="1.8" fill="#00f">
<text x="53.7" y="66.2">+5V</text>
<text x="67.6" y="68.2">VCC</text>
<text x="173.1" y="69.2">3V3</text>
<text x="200.9" y="83.1">3V3</text>
<text x="174.9" y="86">3V3</text>
<text x="59.8" y="92">3V3</text>
<text x="79.7" y="91">3V3</text>
<text x="55.8" y="104.9">3V3</text>
<text x="95.6" y="102.9">3V3</text>
<text x="103.5" y="111.8">3V3</text>
<text x="103.5" y="117.8">3V3</text>
<text x="93.6" y="138.6">3V3</text>
<text x="117.5" y="138.6">3V3</text>
<text x="223.2" y="142.5">5V</text>
<text x="87.4" y="165.3">3V3</text>
<text x="87.4" y="175.2">3V3</text>
</g>
</svg>
